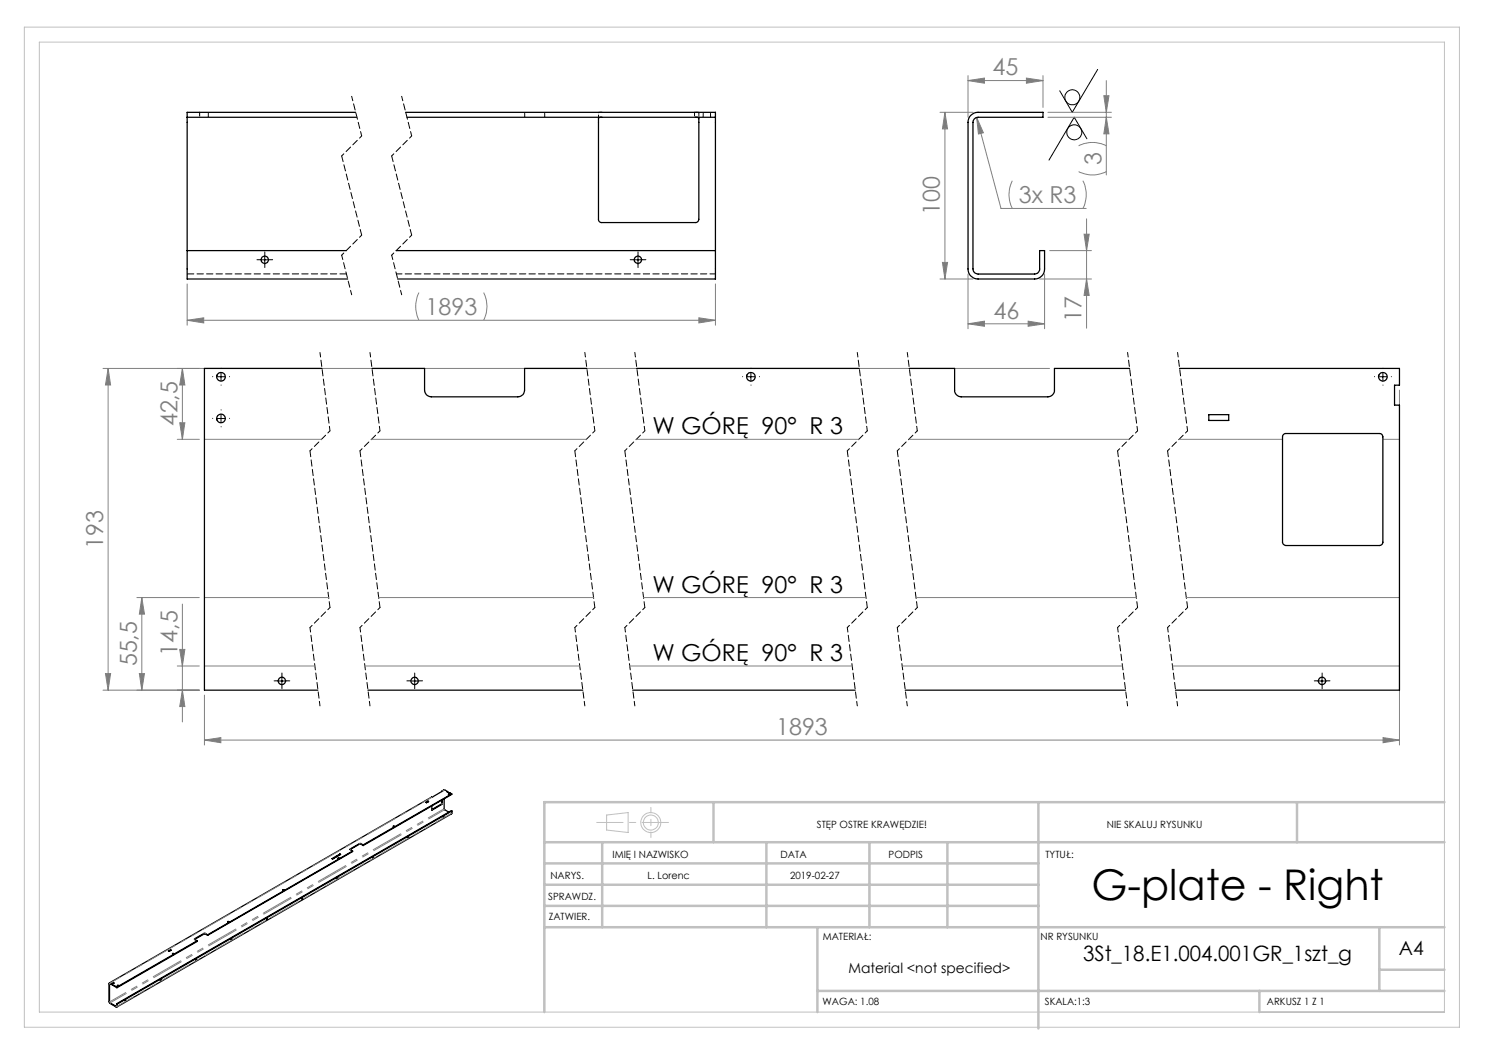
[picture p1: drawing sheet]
<svg xmlns="http://www.w3.org/2000/svg" width="297mm" height="210mm" viewBox="0 0 297 210" stroke-linecap="round" stroke-linejoin="round" font-family="sans-serif">
<g fill="none" stroke="#000" stroke-width=".2">
<path d="M219.5 13.9l-5 8.6-2.6-4.3M217.4 27.8l-2.6-4.3-5 8.5M52.1 52h1.7M53 51.1v1.7M126.8 52h1.6M127.6 51.1v1.7M43.4 75.3h1.6M44.2 74.5v1.7M149.4 75.3h1.6M150.2 74.5v1.7M275.7 75.3h1.7M276.6 74.5v1.7"/>
<path d="M43.4 83.7h1.6M44.2 82.9v1.6M55.5 136.2h1.7M56.4 135.4v1.6M82.1 136.2h1.6M82.9 135.4v1.6M263.6 136.2h1.7M264.4 135.4v1.6"/>
<circle cx="214.5" cy="19.5" r="1.51"/>
<circle cx="214.9" cy="26.5" r="1.5"/>
</g>
<g fill="none" stroke="#c0c0c0" stroke-width=".2">
<path d="M4.9 5.4h287v200h-287zM7.9 8.4h281v194h-281zM121.3 163l4.3-.5v4l-4.3-.5z"/>
<circle cx="130.2" cy="164.5" r="2"/>
<circle cx="130.2" cy="164.5" r="1.49"/>
</g>
<g fill="none" stroke="#808080" stroke-width=".2">
<path d="M193.6 16.1l3.3-.5v1zM193.6 15.1v8.4M193.6 16.1h15M205.3 15.6l3.3 .5-3.3 .5zM208.6 15.1v6.4M220.8 19.1h1l-.5 3.4zM221.3 16.1v18.9M188 22.5h6.6M189 22.5v33.3M189 22.5l.5 3.3h-1zM195.3 23.5l4.9 18.2h17M195.3 23.5l1.4 3.1-1 .2z"/>
<path d="M202.5 36.2a6.1 6.1 0 0 0 0 5.5M209.6 22.5h12.7M209.6 23.5h12.7M215.7 34.3a6.1 6.1 0 0 0 5.6 0M215.7 29.2a6.1 6.1 0 0 1 5.6 0M216.6 36.2a6.1 6.1 0 0 1 0 5.5M221.3 23.5l.5 3.3h-1zM37.4 56.8v8.2M83.8 58.5a6.4 6.4 0 0 0 0 5.6M96.7 58.5a6.1 6.1 0 0 1 0 5.6M143.1 56.8v8.2M188 55.8h6.6"/>
<path d="M188.5 52.5h1l-.5 3.3zM193.6 54.8v10.9M207.9 55.8h10.4M208.9 54.8v10.9M209.9 50.1h8.4M216.8 46.8h1l-.5 3.3zM217.3 55.8l.5 3.3h-1zM217.3 43.8v21.8M20.6 73.7h189.3M21.6 73.7l.5 3.3h-1zM21.6 73.7v64.3M36.5 73.7v14.2"/>
<path d="M36.5 73.7l.5 3.3h-1.1zM37.4 64.1h105.7M37.4 64.1l3.3-.5v1zM139.8 63.6l3.3 .5-3.3 .5zM193.6 64.8l3.3-.6v1.1zM193.6 64.8h15.3M205.6 64.2l3.3 .6-3.3 .5zM279.9 78v71M35.5 87.9h4.4M35.9 84.6h1.1l-.5 3.3zM40.9 87.9h23.4M74.3 87.9h43"/>
<path d="M127.3 87.9h44.5M181.8 87.9h44M235.8 87.9h20.7M276.6 87.9h3.3M27.4 119.5h12.5M28.4 119.5l.5 3.3h-1zM28.4 119.5v18.5M40.9 119.5h24.8M75.7 119.5h43M128.7 119.5h44.5M183.2 119.5h44.1M237.2 119.5h42.7"/>
<path d="M20.6 138h19.3M21.1 134.7h1l-.5 3.3zM27.9 134.7h1l-.5 3.3zM35.5 133.2h4.4M35.9 129.9h1.1l-.5 3.3zM36.5 120.8v23.6M36.5 138l.5 3.3h-1.1zM40.9 139v10M40.9 133.2h22.1M73 133.2h42.9M125.9 133.2h44.5M180.4 133.2h44.1"/>
<path d="M234.5 133.2h45.4M40.9 148l3.3-.5v1zM40.9 148h239M276.6 147.5l3.3 .5-3.3 .5z"/>
</g>
<g fill="none" stroke="#000" stroke-width=".2" stroke-dasharray="15.2 1.3 1.3 1.3">
<path d="M52.1 51.9h-.7M53 51.1v-.7M53 52.8v.7M53.8 51.9h.7M126.8 51.9h-.8M127.6 51.1v-.7M127.6 52.8v.7M128.4 51.9h.8M42.6 75.3h-.1M44.2 73.7v-.1M44.2 77h.1M45.9 75.3h.1"/>
<path d="M148.5 75.3h.1M150.2 73.7v-.1M150.2 77h.1M151.9 75.3h.1M274.9 75.3h.1M276.6 73.7v-.1M276.6 77h.1M278.3 75.3h.1M42.6 83.7h-.1M44.2 82h.1M44.2 85.3v.1M45.9 83.7h.1"/>
<path d="M55.6 136.2h-.8M56.4 135.3v-.7M56.4 137v.7M57.2 136.2h.8M82.1 136.2h-.7M82.9 135.3v-.7M82.9 137v.7M83.8 136.2h.7M263.6 136.2h-.7M264.4 135.3v-.7M264.4 137v.7M265.3 136.2h.7"/>
</g>
<g fill="none" stroke="#000" stroke-width=".2" stroke-dasharray="1.3 .6" stroke-dashoffset=".4">
<path d="M70.3 19.3l2 7.9M80.3 19.3l2 7.9M68.3 51l2 8M78.3 51l2 8M64 70.5l2 15.7M74 70.5l2 15.7M117 70.5l2 15.7M127 70.5l2 15.7M171.5 70.5l2 15.7M181.5 70.5l2 15.7M225.5 70.5l2 15.7M235.5 70.5l2 15.7"/>
<path d="M62 125.5l2 15.7M72 125.5l2 15.7M115 125.5l2 15.7M125 125.5l2 15.7M169.5 125.5l2 15.7M179.5 125.5l2 15.7M223.5 125.5l2 15.7M233.5 125.5l2 15.7"/>
</g>
<g fill="none" stroke="#000" stroke-width=".2" stroke-dasharray="1.3 .6" stroke-dashoffset=".7">
<path d="M72.3 27.2l-4 4M82.3 27.2l-4 4M72.3 47l-4 4M82.3 47l-4 4M66 86.2l-4 4M76 86.2l-4 4M119 86.2l-4 4M129 86.2l-4 4M173.5 86.2l-4 4M183.5 86.2l-4 4M227.5 86.2l-4 4M237.5 86.2l-4 4"/>
<path d="M66 121.5l-4 4M76 121.5l-4 4M119 121.5l-4 4M129 121.5l-4 4M173.5 121.5l-4 4M183.5 121.5l-4 4M227.5 121.5l-4 4M237.5 121.5l-4 4"/>
</g>
<path d="M68.3 31.2l4 15.8M78.3 31.2l4 15.8M62 90.2l4 31.3M72 90.2l4 31.3M115 90.2l4 31.3M125 90.2l4 31.3M169.5 90.2l4 31.3M179.5 90.2l4 31.3M223.5 90.2l4 31.3M233.5 90.2l4 31.3" fill="none" stroke="#000" stroke-width=".2" stroke-dasharray="1.3 .6" stroke-dashoffset=".1"/>
<path d="M133.7 164.5h-14.4" fill="none" stroke="#c0c0c0" stroke-width=".2" stroke-dasharray="15.2 1.3 1.3 1.3" stroke-dashoffset="10"/>
<path d="M130.2 161.5v6" fill="none" stroke="#c0c0c0" stroke-width=".2" stroke-dasharray="15.2 1.3 1.3 1.3" stroke-dashoffset="14.1"/>
<g fill="none" stroke="#c0c0c0" stroke-width=".5">
<path d="M108.9 176.9h98.8M108.9 172.7h98.8M108.9 168.4h180M120.4 168.4v17M142.7 160.4v8M153.3 168.4v17M173.9 168.4v17M189.5 168.4v17M207.7 160.4v45.3M259.4 160.4v8M288.9 160.4h-180v42M108.9 181.2h98.8"/>
<path d="M108.9 185.4h180M163.5 198.2h125.4M163.5 185.4v17M251.9 198.2v4.2M275.9 185.4v12.8M275.9 193.9h13"/>
</g>
<g fill="#808080">
<path d="M37.4 64.1l3.3-.5v1zM139.8 63.6l3.3 .5-3.3 .5zM195.3 23.5l.4 3.3 1-.2z"/>
<path d="M21.1 134.7h1l-.5 3.3zM21.6 73.7l.5 3.3h-1z"/>
<path d="M217.3 55.8l.5 3.3h-1zM216.8 46.8h1l-.5 3.3z"/>
<path d="M188.5 52.5h1l-.5 3.3zM189 22.5l.5 3.3h-1z"/>
<path d="M36.5 73.7l.5 3.3h-1.1zM35.9 84.6h1.1l-.5 3.3zM35.9 129.9h1.1l-.5 3.3zM36.5 138l.5 3.3h-1.1zM28.4 119.5l.5 3.3h-1zM27.9 134.7h1l-.5 3.3z"/>
<path d="M220.8 19.1h1l-.5 3.4zM221.3 23.5l.5 3.3h-1z"/>
<path d="M40.9 148l3.3-.5v1zM276.6 147.5l3.3 .5-3.3 .5z"/>
<path d="M193.6 16.1l3.3-.5v1zM205.3 15.6l3.3 .5-3.3 .5zM193.6 64.8l3.3-.6v1.1zM205.6 64.2l3.3 .6-3.3 .5z"/>
</g>
<g fill="none" stroke="#000" stroke-width=".25">
<path d="M37.4 23.5v32.3h32.1M37.4 23.5h34M71.1 22.5h-33.7v1M81.1 22.5h62v1M81.4 23.5h61.7M120.4 23.5h-.3a.72 .72 0 0 0-.4 1v19.4a.61 .61 0 0 0 .7 .6h18.7a.66 .66 0 0 0 .7-.6v-19.8a.47 .47 0 0 0-.1-.6 .47 .47 0 0 0-.6 0M143.1 23.5v32.3h-63.6M194.2 23.1a1.92 1.92 0 0 1 1.4-.6h13v1h-13a1.02 1.02 0 0 0-1 1v29.3a1.02 1.02 0 0 0 1 1h11.3a1.02 1.02 0 0 0 1-1v-3.7h1v3.7a1.99 1.99 0 0 1-2 2h-11.3a1.99 1.99 0 0 1-2-2v-29.3a1.91 1.91 0 0 1 .6-1.4zM37.4 50.1h31.9M79.2 50.1h63.9M64.4 73.7h-23.5v64.3h22.7M74.4 73.7h10.5v4.3a1.33 1.33 0 0 0 1.4 1.4h17.3a1.33 1.33 0 0 0 1.3-1.4v-4.3h12.5"/>
<path d="M127.4 73.7h44.4M181.9 73.7h9v4.3a1.33 1.33 0 0 0 1.3 1.4h17.4a1.33 1.33 0 0 0 1.3-1.4v-4.3h15M235.9 73.7h44v3.3h-1v4h1v57h-44.8M241.8 82.9h3.9v1.2h-3.9zM256.7 86.9l.4-.2h18.8a.65 .65 0 0 1 .7 .7v21a.73 .73 0 0 1-.7 .7h-18.7a.73 .73 0 0 1-.7-.7v-21zM73.6 138h43M126.5 138h44.5M181 138h44.1M88.4 158.3l.1-.1-66.6 38.4M88.4 158.2l.5-.2 .6 .3M88.5 159.9v.9l-2.1 1.2v-.8M88.8 159.8v2l.9 .6"/>
<path d="M89.5 158.3l-.1 .1 .9 .4M89.5 158.3v.2M89.7 159h.2M90.3 158.8l-17.7 10.2M90.3 158.8l-17.7 10.3M56.6 178h.2M60.4 179.6v.1M66.4 171.7l1.6-.9 .1 .1-1.6 .9zM67.5 175.6h.1l-.1 .1zM67.5 175.5v.1M67.7 171.7h.1M68 170.8v.1"/>
<path d="M68 170.9l-1.5 .9M68 170.9h.1M70.1 169.9h-.1M70.1 169.9l.4 .3M70.5 170.2l-29 16.8M70.5 170.2l-29 16.9M72.6 169l-.7-.3-1.8 1.1v.1M72.6 169.1l-.6-.3-1.9 1.1M72.6 169v.1M74.5 171.4h.1v.2zM74.5 171.5h.1M78.7 165.3h.1"/>
<path d="M81.6 167.4h.1M81.6 167.3l.1 .1-.1 .1zM85.2 160.5l.4-.3 .1 .1-.4 .2zM85.6 160.2v.2M85.6 160.4l-.3 .1M85.6 160.4h.1M88.4 160l-.1 .8-1.9 1.1M88.7 163.3v.1M90.4 162.2l-.1 .6-66.9 38.6M90.4 162.2l-67 38.6M90.4 162.2l-.1-.1-67 38.7M22.6 196.6h.2z"/>
<path d="M22.6 196.7h.2M23.4 197.4l-1.4-.8-.2 .1v3.8l1.5 .9h.1v-.6M23.4 197.5l-1.5-.7v3.7l1.3 .8 .1-.5M23.4 197.4v.1M23.5 197.2h.2M32.1 196h.1M33.7 190.2l.4-.2h.1l-.4 .3zM34.1 190v.1M34.1 190.1l-.3 .1M34.5 190.8h.2M38.9 187.9h.1M38.9 187.9l.5 .3"/>
<path d="M39.2 191.9h.1l-.1 .1zM39.2 191.9h.1M39.4 188.2l-16 9.2M39.4 188.2v.1l-16 9.2M41.5 187l-.6-.4-2 1.1v.2M41.5 187.1l-.7-.3-1.9 1.1M41.5 187v.1M45.6 184.4h.1M46.2 187.8h.1M53.3 183.7h.1v.2zM53.3 183.7v.1M23.3 200.8h.1"/>
<path d="M25 200.1l.1-.1 .1 .1-.2 .1zM25 200.1h.1"/>
<circle cx="53" cy="51.9" r=".73"/>
<circle cx="127.6" cy="52" r=".74"/>
<circle cx="44.2" cy="75.4" r=".88"/>
<circle cx="150.2" cy="75.4" r=".88"/>
<circle cx="276.6" cy="75.4" r=".88"/>
<circle cx="44.2" cy="83.7" r=".86"/>
<circle cx="56.4" cy="136.2" r=".74"/>
<circle cx="82.9" cy="136.2" r=".73"/>
<circle cx="264.4" cy="136.2" r=".74"/>
<circle cx="89.8" cy="158.9" r=".11"/>
<circle cx="56.7" cy="178" r=".12"/>
<circle cx="60.4" cy="179.7" r=".09"/>
<circle cx="67.7" cy="171.6" r=".11"/>
<circle cx="78.8" cy="165.3" r=".11"/>
<circle cx="88.7" cy="163.3" r=".09"/>
<circle cx="23.6" cy="197.1" r=".11"/>
<circle cx="32.1" cy="196" r=".08"/>
<circle cx="34.6" cy="190.7" r=".11"/>
<circle cx="45.7" cy="184.4" r=".13"/>
<circle cx="46.3" cy="187.8" r=".09"/>
</g>
<path d="M22 196.6l64.6-37.2" fill="none" stroke="#808080" stroke-width=".2" stroke-dasharray="6.3 1.3 1.3 1.3 1.3 1.3" stroke-dashoffset="4"/>
<g fill="none" stroke="#808080" stroke-width=".2" stroke-dasharray="6.3 1.3 1.3 1.3 1.3 1.3">
<path d="M88.5 158.2l.5-.2M88.5 158.1v.1M70.1 169.9v-.1M71.9 168.7v.1M72.2 168.8v-.1M86.5 162h-.1M88.3 160.8h.1M88.5 160.7h-.1M21.9 196.8l-.1-.1M22 196.7v-.1M22 196.7l-.1 .1M39 187.9v-.2"/>
<path d="M40.8 186.7v.1M41.1 186.8v-.1M21.9 200.4l-.1-.1M22 200.6v.1M23.2 201.4v-.1M23.3 201.2l.2 .1M23.3 201.2l-.1 .1"/>
</g>
<path d="M89 161.9l-67 38.7M90.4 162.6l-66.9 38.7M21.9 200.4l67-38.7" fill="none" stroke="#808080" stroke-width=".2" stroke-dasharray="6.3 1.3 1.3 1.3 1.3 1.3" stroke-dashoffset="2.6"/>
<path d="M143.1 54.8h-63.8" fill="none" stroke="#000" stroke-width=".2" stroke-dasharray="1.3 .6" stroke-dashoffset=".2"/>
<path d="M39.9 22.4v1M41.7 23.4v-1M104.9 23.4v-1M108.9 23.4v-1M138.9 22.4v1M140.6 23.4v-1M142.1 23.4v-1" fill="none" stroke="#000" stroke-width=".2" stroke-dasharray="1.3 .6" stroke-dashoffset=".5"/>
<path d="M119.7 23.7v-1.1M139.8 22.6v1.1" fill="none" stroke="#000" stroke-width=".2" stroke-dasharray="1.3 .6" stroke-dashoffset=".6"/>
<path d="M119.7 22.6l.7-.2M139.1 22.4l.7 .2" fill="none" stroke="#000" stroke-width=".2" stroke-dasharray="1.3 .6" stroke-dashoffset=".4"/>
<path d="M69.3 54.8h-31.8" fill="none" stroke="#000" stroke-width=".2" stroke-dasharray="1.3 .6"/>
<text font-size="8.5" x="218.3" y="179.9">G-plate - Right</text>
<g font-size="4.7" fill="#808080">
<text x="198.5" y="15.1">45</text>
<text x="220.3" y="33" transform="rotate(-90 220.3 33)">3</text>
<text x="203.8" y="40.7">3x R3</text>
<text x="188" y="43" transform="rotate(-90 188 43)">100</text>
<text x="85.1" y="63">1893</text>
<text x="198.7" y="63.7">46</text>
<text x="216.3" y="64.3" transform="rotate(-90 216.3 64.3)">17</text>
<text x="35.5" y="85.3" transform="rotate(-90 35.5 85.3)">42,5</text>
<text x="20.6" y="109.7" transform="rotate(-90 20.6 109.7)">193</text>
<text x="35.5" y="131.2" transform="rotate(-90 35.5 131.2)">14,5</text>
<text x="27.4" y="133.3" transform="rotate(-90 27.4 133.3)">55,5</text>
<text x="155.2" y="147">1893</text>
</g>
<g font-size="4.7">
<text x="130.5" y="86.8">W GÓRĘ 90° R 3</text>
<text x="130.5" y="118.5">W GÓRĘ 90° R 3</text>
<text x="130.5" y="132.2">W GÓRĘ 90° R 3</text>
</g>
<text font-size="4.2" x="216.6" y="192.2">3St_18.E1.004.001GR_1szt_g</text>
<text font-size="3.9" x="279.8" y="190.9">A4</text>
<text font-size="2.8" x="169.7" y="194.6">Material &lt;not specified&gt;</text>
<g font-size="2">
<text x="163.4" y="165.5">STĘP OSTRE KRAWĘDZIE!</text>
<text x="221.4" y="165.6">NIE SKALUJ RYSUNKU</text>
<text x="122.5" y="171.6">IMIĘ I NAZWISKO</text>
<text x="156.1" y="171.6">DATA</text>
<text x="177.7" y="171.6">PODPIS</text>
<text x="209.1" y="171.6">TYTUŁ:</text>
<text x="110.1" y="175.8">NARYS.</text>
<text x="129.5" y="175.8">L. Lorenc</text>
<text x="158" y="175.7">2019-02-27</text>
<text x="109.6" y="180">SPRAWDZ.</text>
<text x="109.7" y="184.1">ZATWIER.</text>
<text x="164.5" y="187.9">MATERIAŁ:</text>
<text x="208.1" y="188.1">NR RYSUNKU</text>
<text x="164.5" y="201">WAGA: 1.08</text>
<text x="209" y="201">SKALA:1:3</text>
<text x="253.4" y="201">ARKUSZ 1 Z 1</text>
</g>
</svg>
